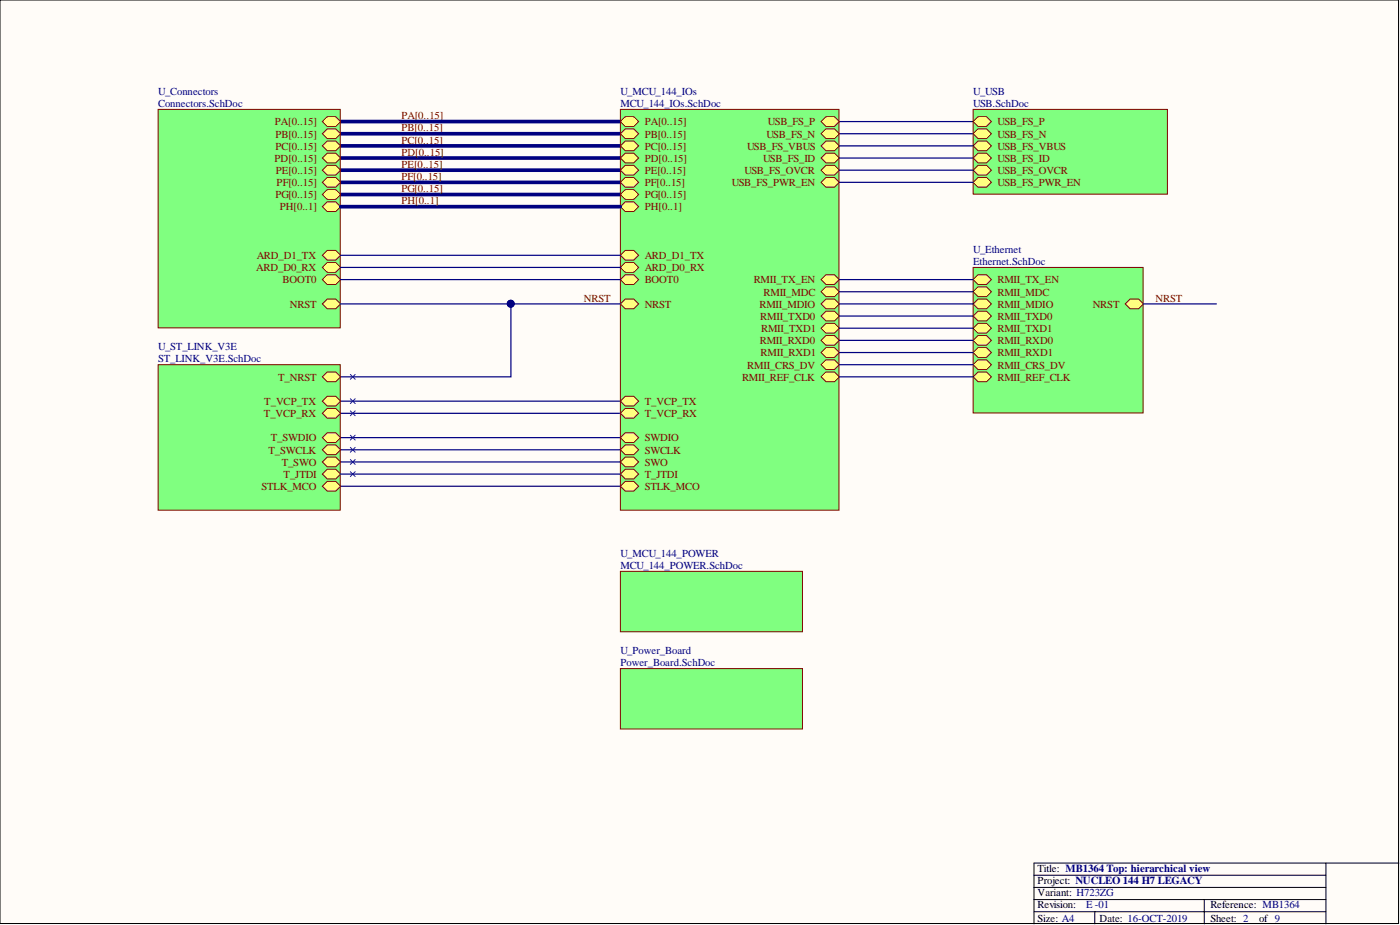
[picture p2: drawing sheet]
<svg xmlns="http://www.w3.org/2000/svg" width="292mm" height="193mm" viewBox="0 0 292 193" stroke-linecap="round" stroke-linejoin="round" font-family="sans-serif">
<path d="M0 0h291.8v192.7h-291.8z" fill="#fffcf8" stroke="#000" stroke-width=".21"/>
<path d="M215.7 182.6h60.9M215.7 185.1h60.9M215.7 190.2h60.9M215.7 187.7h60.9M228.4 190.2v2.5M251.3 187.7v5M276.6 180.1v12.6M291.9 180.1h-76.2v12.6" fill="none" stroke="#000" stroke-width=".21"/>
<path d="M71.1 25.4h58.3M71.1 27.9h58.3M71.1 30.4h58.3M71.1 38h58.3M71.1 33h58.3M71.1 35.5h58.3M71.1 40.6h58.3" fill="none" stroke="#000080" stroke-width=".76"/>
<path d="M175.1 25.4h27.9M175.1 27.9h27.9M71.1 96.4h58.3M71.1 86.2h58.3M71.1 83.7h58.3M71.1 93.8h58.3M71.1 91.3h58.3M71.1 101.4h58.3" fill="none" stroke="#000080" stroke-width=".25"/>
<path d="M33 22.8h38v45.6h-38z" fill="#80ff80" stroke="#800000" stroke-width=".21"/>
<path d="M67.3 25.4l1-1.1h1.7l1.1 1.1-1.1 1h-1.7z" fill-rule="evenodd" fill="#ffff80"/>
<path d="M67.3 25.4l1-1.1h1.7l1.1 1.1-1.1 1h-1.7z" fill="none" stroke="#800000" stroke-width=".21"/>
<path d="M67.3 27.9l1-1h1.7l1.1 1-1.1 1h-1.7z" fill-rule="evenodd" fill="#ffff80"/>
<path d="M67.3 27.9l1-1h1.7l1.1 1-1.1 1h-1.7z" fill="none" stroke="#800000" stroke-width=".21"/>
<path d="M67.3 30.4l1-1h1.7l1.1 1-1.1 1h-1.7z" fill-rule="evenodd" fill="#ffff80"/>
<path d="M67.3 30.4l1-1h1.7l1.1 1-1.1 1h-1.7z" fill="none" stroke="#800000" stroke-width=".21"/>
<path d="M67.3 33l1-1h1.7l1.1 1-1.1 1h-1.7z" fill-rule="evenodd" fill="#ffff80"/>
<path d="M67.3 33l1-1h1.7l1.1 1-1.1 1h-1.7z" fill="none" stroke="#800000" stroke-width=".21"/>
<path d="M67.3 35.5l1-1h1.7l1.1 1-1.1 1h-1.7z" fill-rule="evenodd" fill="#ffff80"/>
<path d="M67.3 35.5l1-1h1.7l1.1 1-1.1 1h-1.7z" fill="none" stroke="#800000" stroke-width=".21"/>
<path d="M67.3 43.1l1-1h1.7l1.1 1-1.1 1h-1.7z" fill-rule="evenodd" fill="#ffff80"/>
<path d="M67.3 43.1l1-1h1.7l1.1 1-1.1 1h-1.7z" fill="none" stroke="#800000" stroke-width=".21"/>
<path d="M67.3 53.3l1-1.1h1.7l1.1 1.1-1.1 1h-1.7z" fill-rule="evenodd" fill="#ffff80"/>
<path d="M67.3 53.3l1-1.1h1.7l1.1 1.1-1.1 1h-1.7z" fill="none" stroke="#800000" stroke-width=".21"/>
<path d="M67.3 55.8l1-1h1.7l1.1 1-1.1 1h-1.7z" fill-rule="evenodd" fill="#ffff80"/>
<path d="M67.3 55.8l1-1h1.7l1.1 1-1.1 1h-1.7z" fill="none" stroke="#800000" stroke-width=".21"/>
<path d="M67.3 63.4l1-1h1.7l1.1 1-1.1 1h-1.7z" fill-rule="evenodd" fill="#ffff80"/>
<path d="M67.3 63.4l1-1h1.7l1.1 1-1.1 1h-1.7z" fill="none" stroke="#800000" stroke-width=".21"/>
<path d="M67.3 58.3l1-1h1.7l1.1 1-1.1 1h-1.7z" fill-rule="evenodd" fill="#ffff80"/>
<path d="M67.3 58.3l1-1h1.7l1.1 1-1.1 1h-1.7z" fill="none" stroke="#800000" stroke-width=".21"/>
<path d="M67.3 38l1-1h1.7l1.1 1-1.1 1.1h-1.7z" fill-rule="evenodd" fill="#ffff80"/>
<path d="M67.3 38l1-1h1.7l1.1 1-1.1 1.1h-1.7z" fill="none" stroke="#800000" stroke-width=".21"/>
<path d="M67.3 40.6l1-1h1.7l1.1 1-1.1 1h-1.7z" fill-rule="evenodd" fill="#ffff80"/>
<path d="M67.3 40.6l1-1h1.7l1.1 1-1.1 1h-1.7z" fill="none" stroke="#800000" stroke-width=".21"/>
<g fill="#80ff80" stroke="#800000" stroke-width=".21">
<path d="M129.4 139.5h38v12.6h-38z"/>
<path d="M129.4 22.8h45.6v83.6h-45.6z"/>
</g>
<path d="M129.4 63.4l1.1-1h1.7l1 1-1 1h-1.7z" fill-rule="evenodd" fill="#ffff80"/>
<path d="M129.4 63.4l1.1-1h1.7l1 1-1 1h-1.7z" fill="none" stroke="#800000" stroke-width=".21"/>
<path d="M129.4 58.3l1.1-1h1.7l1 1-1 1h-1.7z" fill-rule="evenodd" fill="#ffff80"/>
<path d="M129.4 58.3l1.1-1h1.7l1 1-1 1h-1.7z" fill="none" stroke="#800000" stroke-width=".21"/>
<path d="M129.4 96.4l1.1-1h1.7l1 1-1 1h-1.7z" fill-rule="evenodd" fill="#ffff80"/>
<path d="M129.4 96.4l1.1-1h1.7l1 1-1 1h-1.7z" fill="none" stroke="#800000" stroke-width=".21"/>
<path d="M129.4 101.4l1.1-1h1.7l1 1-1 1.1h-1.7z" fill-rule="evenodd" fill="#ffff80"/>
<path d="M129.4 101.4l1.1-1h1.7l1 1-1 1.1h-1.7z" fill="none" stroke="#800000" stroke-width=".21"/>
<path d="M129.4 93.8l1.1-1h1.7l1 1-1 1h-1.7z" fill-rule="evenodd" fill="#ffff80"/>
<path d="M129.4 93.8l1.1-1h1.7l1 1-1 1h-1.7z" fill="none" stroke="#800000" stroke-width=".21"/>
<path d="M129.4 91.3l1.1-1h1.7l1 1-1 1h-1.7z" fill-rule="evenodd" fill="#ffff80"/>
<path d="M129.4 91.3l1.1-1h1.7l1 1-1 1h-1.7z" fill="none" stroke="#800000" stroke-width=".21"/>
<path d="M171.3 58.3l1-1h1.8l1 1-1 1h-1.8z" fill-rule="evenodd" fill="#ffff80"/>
<path d="M171.3 58.3l1-1h1.8l1 1-1 1h-1.8z" fill="none" stroke="#800000" stroke-width=".21"/>
<path d="M171.3 60.9l1-1.1h1.8l1 1.1-1 1h-1.8z" fill-rule="evenodd" fill="#ffff80"/>
<path d="M171.3 60.9l1-1.1h1.8l1 1.1-1 1h-1.8z" fill="none" stroke="#800000" stroke-width=".21"/>
<path d="M171.3 65.9l1-1h1.8l1 1-1 1.1h-1.8z" fill-rule="evenodd" fill="#ffff80"/>
<path d="M171.3 65.9l1-1h1.8l1 1-1 1.1h-1.8z" fill="none" stroke="#800000" stroke-width=".21"/>
<path d="M171.3 68.5l1-1h1.8l1 1-1 1h-1.8z" fill-rule="evenodd" fill="#ffff80"/>
<path d="M171.3 68.5l1-1h1.8l1 1-1 1h-1.8z" fill="none" stroke="#800000" stroke-width=".21"/>
<path d="M171.3 78.6l1-1h1.8l1 1-1 1h-1.8z" fill-rule="evenodd" fill="#ffff80"/>
<path d="M171.3 78.6l1-1h1.8l1 1-1 1h-1.8z" fill="none" stroke="#800000" stroke-width=".21"/>
<path d="M171.3 73.5l1-1h1.8l1 1-1 1.1h-1.8z" fill-rule="evenodd" fill="#ffff80"/>
<path d="M171.3 73.5l1-1h1.8l1 1-1 1.1h-1.8z" fill="none" stroke="#800000" stroke-width=".21"/>
<path d="M171.3 63.4l1-1h1.8l1 1-1 1h-1.8z" fill-rule="evenodd" fill="#ffff80"/>
<path d="M171.3 63.4l1-1h1.8l1 1-1 1h-1.8z" fill="none" stroke="#800000" stroke-width=".21"/>
<path d="M171.3 76.1l1-1h1.8l1 1-1 1h-1.8z" fill-rule="evenodd" fill="#ffff80"/>
<path d="M171.3 76.1l1-1h1.8l1 1-1 1h-1.8z" fill="none" stroke="#800000" stroke-width=".21"/>
<path d="M171.3 71l1-1h1.8l1 1-1 1h-1.8z" fill-rule="evenodd" fill="#ffff80"/>
<path d="M171.3 71l1-1h1.8l1 1-1 1h-1.8z" fill="none" stroke="#800000" stroke-width=".21"/>
<path d="M171.3 27.9l1-1h1.8l1 1-1 1h-1.8z" fill-rule="evenodd" fill="#ffff80"/>
<path d="M171.3 27.9l1-1h1.8l1 1-1 1h-1.8z" fill="none" stroke="#800000" stroke-width=".21"/>
<path d="M171.3 25.4l1-1.1h1.8l1 1.1-1 1h-1.8z" fill-rule="evenodd" fill="#ffff80"/>
<path d="M171.3 25.4l1-1.1h1.8l1 1.1-1 1h-1.8z" fill="none" stroke="#800000" stroke-width=".21"/>
<path d="M171.3 38l1-1h1.8l1 1-1 1.1h-1.8z" fill-rule="evenodd" fill="#ffff80"/>
<path d="M171.3 38l1-1h1.8l1 1-1 1.1h-1.8z" fill="none" stroke="#800000" stroke-width=".21"/>
<path d="M171.3 30.4l1-1h1.8l1 1-1 1h-1.8z" fill-rule="evenodd" fill="#ffff80"/>
<path d="M171.3 30.4l1-1h1.8l1 1-1 1h-1.8z" fill="none" stroke="#800000" stroke-width=".21"/>
<path d="M171.3 33l1-1h1.8l1 1-1 1h-1.8z" fill-rule="evenodd" fill="#ffff80"/>
<path d="M171.3 33l1-1h1.8l1 1-1 1h-1.8z" fill="none" stroke="#800000" stroke-width=".21"/>
<path d="M129.4 83.7l1.1-1h1.7l1 1-1 1h-1.7z" fill-rule="evenodd" fill="#ffff80"/>
<path d="M129.4 83.7l1.1-1h1.7l1 1-1 1h-1.7z" fill="none" stroke="#800000" stroke-width=".21"/>
<path d="M129.4 86.2l1.1-1h1.7l1 1-1 1h-1.7z" fill-rule="evenodd" fill="#ffff80"/>
<path d="M129.4 86.2l1.1-1h1.7l1 1-1 1h-1.7z" fill="none" stroke="#800000" stroke-width=".21"/>
<path d="M129.4 25.4l1.1-1.1h1.7l1 1.1-1 1h-1.7z" fill-rule="evenodd" fill="#ffff80"/>
<path d="M129.4 25.4l1.1-1.1h1.7l1 1.1-1 1h-1.7z" fill="none" stroke="#800000" stroke-width=".21"/>
<path d="M129.4 27.9l1.1-1h1.7l1 1-1 1h-1.7z" fill-rule="evenodd" fill="#ffff80"/>
<path d="M129.4 27.9l1.1-1h1.7l1 1-1 1h-1.7z" fill="none" stroke="#800000" stroke-width=".21"/>
<path d="M129.4 30.4l1.1-1h1.7l1 1-1 1h-1.7z" fill-rule="evenodd" fill="#ffff80"/>
<path d="M129.4 30.4l1.1-1h1.7l1 1-1 1h-1.7z" fill="none" stroke="#800000" stroke-width=".21"/>
<path d="M129.4 33l1.1-1h1.7l1 1-1 1h-1.7z" fill-rule="evenodd" fill="#ffff80"/>
<path d="M129.4 33l1.1-1h1.7l1 1-1 1h-1.7z" fill="none" stroke="#800000" stroke-width=".21"/>
<path d="M129.4 35.5l1.1-1h1.7l1 1-1 1h-1.7z" fill-rule="evenodd" fill="#ffff80"/>
<path d="M129.4 35.5l1.1-1h1.7l1 1-1 1h-1.7z" fill="none" stroke="#800000" stroke-width=".21"/>
<path d="M129.4 43.1l1.1-1h1.7l1 1-1 1h-1.7z" fill-rule="evenodd" fill="#ffff80"/>
<path d="M129.4 43.1l1.1-1h1.7l1 1-1 1h-1.7z" fill="none" stroke="#800000" stroke-width=".21"/>
<path d="M129.4 53.3l1.1-1.1h1.7l1 1.1-1 1h-1.7z" fill-rule="evenodd" fill="#ffff80"/>
<path d="M129.4 53.3l1.1-1.1h1.7l1 1.1-1 1h-1.7z" fill="none" stroke="#800000" stroke-width=".21"/>
<path d="M129.4 55.8l1.1-1h1.7l1 1-1 1h-1.7z" fill-rule="evenodd" fill="#ffff80"/>
<path d="M129.4 55.8l1.1-1h1.7l1 1-1 1h-1.7z" fill="none" stroke="#800000" stroke-width=".21"/>
<path d="M171.3 35.5l1-1h1.8l1 1-1 1h-1.8z" fill-rule="evenodd" fill="#ffff80"/>
<path d="M171.3 35.5l1-1h1.8l1 1-1 1h-1.8z" fill="none" stroke="#800000" stroke-width=".21"/>
<path d="M129.4 98.9l1.1-1h1.7l1 1-1 1h-1.7z" fill-rule="evenodd" fill="#ffff80"/>
<path d="M129.4 98.9l1.1-1h1.7l1 1-1 1h-1.7z" fill="none" stroke="#800000" stroke-width=".21"/>
<path d="M129.4 40.6l1.1-1h1.7l1 1-1 1h-1.7z" fill-rule="evenodd" fill="#ffff80"/>
<path d="M129.4 40.6l1.1-1h1.7l1 1-1 1h-1.7z" fill="none" stroke="#800000" stroke-width=".21"/>
<path d="M129.4 38l1.1-1h1.7l1 1-1 1.1h-1.7z" fill-rule="evenodd" fill="#ffff80"/>
<path d="M129.4 38l1.1-1h1.7l1 1-1 1.1h-1.7z" fill="none" stroke="#800000" stroke-width=".21"/>
<path d="M129.4 119.2h38v12.6h-38z" fill="#80ff80" stroke="#800000" stroke-width=".21"/>
<path d="M71.1 58.3h58.3M106.6 63.4v15.2h-35.5" fill="none" stroke="#000080" stroke-width=".25"/>
<circle cx="106.6" cy="63.4" r=".72" fill="#000080" stroke="#000080" stroke-width=".21"/>
<path d="M203 22.8h40.6v17.7h-40.6z" fill="#80ff80" stroke="#800000" stroke-width=".21"/>
<path d="M203 30.4l1.1-1h1.7l1 1-1 1h-1.7z" fill-rule="evenodd" fill="#ffff80"/>
<path d="M203 30.4l1.1-1h1.7l1 1-1 1h-1.7z" fill="none" stroke="#800000" stroke-width=".21"/>
<path d="M203 27.9l1.1-1h1.7l1 1-1 1h-1.7z" fill-rule="evenodd" fill="#ffff80"/>
<path d="M203 27.9l1.1-1h1.7l1 1-1 1h-1.7z" fill="none" stroke="#800000" stroke-width=".21"/>
<path d="M203 25.4l1.1-1.1h1.7l1 1.1-1 1h-1.7z" fill-rule="evenodd" fill="#ffff80"/>
<path d="M203 25.4l1.1-1.1h1.7l1 1.1-1 1h-1.7z" fill="none" stroke="#800000" stroke-width=".21"/>
<path d="M203 33l1.1-1h1.7l1 1-1 1h-1.7z" fill-rule="evenodd" fill="#ffff80"/>
<path d="M203 33l1.1-1h1.7l1 1-1 1h-1.7z" fill="none" stroke="#800000" stroke-width=".21"/>
<path d="M203 38l1.1-1h1.7l1 1-1 1.1h-1.7z" fill-rule="evenodd" fill="#ffff80"/>
<path d="M203 38l1.1-1h1.7l1 1-1 1.1h-1.7z" fill="none" stroke="#800000" stroke-width=".21"/>
<path d="M203 35.5l1.1-1h1.7l1 1-1 1h-1.7z" fill-rule="evenodd" fill="#ffff80"/>
<path d="M203 35.5l1.1-1h1.7l1 1-1 1h-1.7z" fill="none" stroke="#800000" stroke-width=".21"/>
<path d="M203 55.8h35.5v30.3h-35.5z" fill="#80ff80" stroke="#800000" stroke-width=".21"/>
<path d="M203 76.1l1.1-1h1.7l1 1-1 1h-1.7z" fill-rule="evenodd" fill="#ffff80"/>
<path d="M203 76.1l1.1-1h1.7l1 1-1 1h-1.7z" fill="none" stroke="#800000" stroke-width=".21"/>
<path d="M203 78.6l1.1-1h1.7l1 1-1 1h-1.7z" fill-rule="evenodd" fill="#ffff80"/>
<path d="M203 78.6l1.1-1h1.7l1 1-1 1h-1.7z" fill="none" stroke="#800000" stroke-width=".21"/>
<path d="M203 65.9l1.1-1h1.7l1 1-1 1.1h-1.7z" fill-rule="evenodd" fill="#ffff80"/>
<path d="M203 65.9l1.1-1h1.7l1 1-1 1.1h-1.7z" fill="none" stroke="#800000" stroke-width=".21"/>
<path d="M203 71l1.1-1h1.7l1 1-1 1h-1.7z" fill-rule="evenodd" fill="#ffff80"/>
<path d="M203 71l1.1-1h1.7l1 1-1 1h-1.7z" fill="none" stroke="#800000" stroke-width=".21"/>
<path d="M203 58.3l1.1-1h1.7l1 1-1 1h-1.7z" fill-rule="evenodd" fill="#ffff80"/>
<path d="M203 58.3l1.1-1h1.7l1 1-1 1h-1.7z" fill="none" stroke="#800000" stroke-width=".21"/>
<path d="M234.8 63.4l1-1h1.8l1 1-1 1h-1.8z" fill-rule="evenodd" fill="#ffff80"/>
<path d="M234.8 63.4l1-1h1.8l1 1-1 1h-1.8z" fill="none" stroke="#800000" stroke-width=".21"/>
<path d="M203 73.5l1.1-1h1.7l1 1-1 1.1h-1.7z" fill-rule="evenodd" fill="#ffff80"/>
<path d="M203 73.5l1.1-1h1.7l1 1-1 1.1h-1.7z" fill="none" stroke="#800000" stroke-width=".21"/>
<path d="M203 60.9l1.1-1.1h1.7l1 1.1-1 1h-1.7z" fill-rule="evenodd" fill="#ffff80"/>
<path d="M203 60.9l1.1-1.1h1.7l1 1.1-1 1h-1.7z" fill="none" stroke="#800000" stroke-width=".21"/>
<path d="M203 68.5l1.1-1h1.7l1 1-1 1h-1.7z" fill-rule="evenodd" fill="#ffff80"/>
<path d="M203 68.5l1.1-1h1.7l1 1-1 1h-1.7z" fill="none" stroke="#800000" stroke-width=".21"/>
<path d="M203 63.4l1.1-1h1.7l1 1-1 1h-1.7z" fill-rule="evenodd" fill="#ffff80"/>
<path d="M203 63.4l1.1-1h1.7l1 1-1 1h-1.7z" fill="none" stroke="#800000" stroke-width=".21"/>
<path d="M33 76.1h38v30.3h-38z" fill="#80ff80" stroke="#800000" stroke-width=".21"/>
<path d="M67.3 78.6l1-1h1.7l1.1 1-1.1 1h-1.7z" fill-rule="evenodd" fill="#ffff80"/>
<path d="M67.3 78.6l1-1h1.7l1.1 1-1.1 1h-1.7z" fill="none" stroke="#800000" stroke-width=".21"/>
<path d="M67.3 101.4l1-1h1.7l1.1 1-1.1 1.1h-1.7z" fill-rule="evenodd" fill="#ffff80"/>
<path d="M67.3 101.4l1-1h1.7l1.1 1-1.1 1.1h-1.7z" fill="none" stroke="#800000" stroke-width=".21"/>
<path d="M67.3 91.3l1-1h1.7l1.1 1-1.1 1h-1.7z" fill-rule="evenodd" fill="#ffff80"/>
<path d="M67.3 91.3l1-1h1.7l1.1 1-1.1 1h-1.7z" fill="none" stroke="#800000" stroke-width=".21"/>
<path d="M67.3 83.7l1-1h1.7l1.1 1-1.1 1h-1.7z" fill-rule="evenodd" fill="#ffff80"/>
<path d="M67.3 83.7l1-1h1.7l1.1 1-1.1 1h-1.7z" fill="none" stroke="#800000" stroke-width=".21"/>
<path d="M67.3 86.2l1-1h1.7l1.1 1-1.1 1h-1.7z" fill-rule="evenodd" fill="#ffff80"/>
<path d="M67.3 86.2l1-1h1.7l1.1 1-1.1 1h-1.7z" fill="none" stroke="#800000" stroke-width=".21"/>
<path d="M67.3 93.8l1-1h1.7l1.1 1-1.1 1h-1.7z" fill-rule="evenodd" fill="#ffff80"/>
<path d="M67.3 93.8l1-1h1.7l1.1 1-1.1 1h-1.7z" fill="none" stroke="#800000" stroke-width=".21"/>
<path d="M67.3 96.4l1-1h1.7l1.1 1-1.1 1h-1.7z" fill-rule="evenodd" fill="#ffff80"/>
<path d="M67.3 96.4l1-1h1.7l1.1 1-1.1 1h-1.7z" fill="none" stroke="#800000" stroke-width=".21"/>
<path d="M67.3 98.9l1-1h1.7l1.1 1-1.1 1h-1.7z" fill-rule="evenodd" fill="#ffff80"/>
<path d="M67.3 98.9l1-1h1.7l1.1 1-1.1 1h-1.7z" fill="none" stroke="#800000" stroke-width=".21"/>
<g fill="none" stroke="#00f" stroke-width=".21">
<path d="M73.1 78.1l1 1M74.1 78.1l-1 1M73.1 83.2l1 1M73.1 85.7l1 1M73.1 90.8l1 1M73.1 93.3l1 1M73.1 95.9l1 1M73.1 98.4l1 1M74.1 83.2l-1 1M74.1 85.7l-1 1M74.1 90.8l-1 1M74.1 93.3l-1 1"/>
<path d="M74.1 95.9l-1 1M74.1 98.4l-1 1"/>
</g>
<g fill="none" stroke="#000080" stroke-width=".25">
<path d="M175.1 30.4h27.9M175.1 33h27.9M175.1 35.5h27.9M175.1 38h27.9M71.1 53.3h58.3M71.1 55.8h58.3M175.1 58.3h27.9M71.1 63.4h58.3M175.1 60.9h27.9M175.1 63.4h27.9M175.1 65.9h27.9M175.1 68.5h27.9"/>
<path d="M175.1 71h27.9M175.1 73.5h27.9M175.1 76.1h27.9M175.1 78.6h27.9M238.6 63.4h15.2M71.1 98.9h58.3"/>
</g>
<path d="M71.1 43.1h58.3" fill="none" stroke="#000080" stroke-width=".76"/>
<circle cx="106.6" cy="63.4" r=".72" fill="#000080" stroke="#000080" stroke-width=".21"/>
<g font-size="2.2" fill="#000080">
<text x="33" y="19.8">U_Connectors</text>
<text x="33" y="22.4">Connectors.SchDoc</text>
<text x="129.4" y="19.8">U_MCU_144_IOs</text>
<text x="129.4" y="22.4">MCU_144_IOs.SchDoc</text>
<text x="203" y="19.8">U_USB</text>
<text x="203" y="22.4">USB.SchDoc</text>
<text x="203" y="52.8">U_Ethernet</text>
<text x="203" y="55.3">Ethernet.SchDoc</text>
<text x="33" y="73.1">U_ST_LINK_V3E</text>
<text x="33" y="75.6">ST_LINK_V3E.SchDoc</text>
<text x="129.4" y="116.2">U_MCU_144_POWER</text>
<text x="129.4" y="118.7">MCU_144_POWER.SchDoc</text>
<text x="129.4" y="136.5">U_Power_Board</text>
<text x="129.4" y="139">Power_Board.SchDoc</text>
<text x="226.6" y="189.5">E -01</text>
</g>
<g font-size="2.2" fill="#800000">
<text x="57.4" y="26.2">PA[0..15]</text>
<text x="57.5" y="28.7">PB[0..15]</text>
<text x="83.8" y="24.9">PA[0..15]</text>
<text x="83.8" y="27.4">PB[0..15]</text>
<text x="83.8" y="30">PC[0..15]</text>
<text x="134.5" y="26.2">PA[0..15]</text>
<text x="134.5" y="28.7">PB[0..15]</text>
<text x="159.9" y="28.7">USB_FS_N</text>
<text x="160.2" y="26.2">USB_FS_P</text>
<text x="208.1" y="28.7">USB_FS_N</text>
<text x="208.1" y="26.2">USB_FS_P</text>
<text x="57.3" y="33.8">PD[0..15]</text>
<text x="57.5" y="31.2">PC[0..15]</text>
<text x="83.8" y="32.5">PD[0..15]</text>
<text x="83.8" y="35">PE[0..15]</text>
<text x="134.5" y="31.2">PC[0..15]</text>
<text x="134.5" y="33.8">PD[0..15]</text>
<text x="155.9" y="31.2">USB_FS_VBUS</text>
<text x="159.2" y="33.8">USB_FS_ID</text>
<text x="208.1" y="31.2">USB_FS_VBUS</text>
<text x="208.1" y="33.8">USB_FS_ID</text>
<text x="57.5" y="41.4">PG[0..15]</text>
<text x="57.5" y="36.3">PE[0..15]</text>
<text x="57.7" y="38.8">PF[0..15]</text>
<text x="83.8" y="37.6">PF[0..15]</text>
<text x="83.8" y="40.1">PG[0..15]</text>
<text x="134.5" y="36.3">PE[0..15]</text>
<text x="134.5" y="41.4">PG[0..15]</text>
<text x="134.5" y="38.8">PF[0..15]</text>
<text x="152.7" y="38.8">USB_FS_PWR_EN</text>
<text x="155.3" y="36.3">USB_FS_OVCR</text>
<text x="208.1" y="38.8">USB_FS_PWR_EN</text>
<text x="208.1" y="36.3">USB_FS_OVCR</text>
<text x="58.4" y="43.9">PH[0..1]</text>
<text x="83.8" y="42.6">PH[0..1]</text>
<text x="134.5" y="43.9">PH[0..1]</text>
<text x="53.5" y="56.6">ARD_D0_RX</text>
<text x="53.6" y="54.1">ARD_D1_TX</text>
<text x="59" y="59.1">BOOT0</text>
<text x="134.5" y="59.1">BOOT0</text>
<text x="134.5" y="54.1">ARD_D1_TX</text>
<text x="134.5" y="56.6">ARD_D0_RX</text>
<text x="157.3" y="59.1">RMII_TX_EN</text>
<text x="208.1" y="59.1">RMII_TX_EN</text>
<text x="60.5" y="64.2">NRST</text>
<text x="121.8" y="62.9">NRST</text>
<text x="134.5" y="64.2">NRST</text>
<text x="158.4" y="64.2">RMII_MDIO</text>
<text x="159.3" y="61.7">RMII_MDC</text>
<text x="208.1" y="61.7">RMII_MDC</text>
<text x="208.1" y="64.2">RMII_MDIO</text>
<text x="228" y="64.2">NRST</text>
<text x="241.1" y="62.9">NRST</text>
<text x="158.5" y="71.8">RMII_RXD0</text>
<text x="158.6" y="66.7">RMII_TXD0</text>
<text x="158.8" y="69.3">RMII_TXD1</text>
<text x="208.1" y="66.7">RMII_TXD0</text>
<text x="208.1" y="71.8">RMII_RXD0</text>
<text x="208.1" y="69.3">RMII_TXD1</text>
<text x="155.9" y="76.9">RMII_CRS_DV</text>
<text x="158.7" y="74.3">RMII_RXD1</text>
<text x="208.1" y="76.9">RMII_CRS_DV</text>
<text x="208.1" y="74.3">RMII_RXD1</text>
<text x="58" y="79.4">T_NRST</text>
<text x="154.8" y="79.4">RMII_REF_CLK</text>
<text x="208.1" y="79.4">RMII_REF_CLK</text>
<text x="55.1" y="87">T_VCP_RX</text>
<text x="55.2" y="84.5">T_VCP_TX</text>
<text x="134.5" y="84.5">T_VCP_TX</text>
<text x="134.5" y="87">T_VCP_RX</text>
<text x="56" y="94.6">T_SWCLK</text>
<text x="56.5" y="92.1">T_SWDIO</text>
<text x="134.5" y="94.6">SWCLK</text>
<text x="134.5" y="92.1">SWDIO</text>
<text x="58.8" y="97.2">T_SWO</text>
<text x="59.2" y="99.7">T_JTDI</text>
<text x="134.5" y="97.2">SWO</text>
<text x="134.5" y="99.7">T_JTDI</text>
<text x="54.6" y="102.2">STLK_MCO</text>
<text x="134.5" y="102.2">STLK_MCO</text>
</g>
<g font-size="2.2">
<text x="216.5" y="181.9">Title: MB1364 Top: hierarchical view</text>
<text x="216.5" y="184.4">Project: NUCLEO 144 H7 LEGACY</text>
<text x="216.5" y="189.5">Revision:</text>
<text x="216.5" y="186.9">Variant: H723ZG</text>
<text x="252.5" y="189.5">Reference: MB1364</text>
<text x="216.5" y="192.3">Size: A4</text>
<text x="229.4" y="192.3">Date: 16-OCT-2019</text>
<text x="252.5" y="192.3">Sheet: 2</text>
<text x="262.7" y="192.3">of 9</text>
</g>
</svg>
